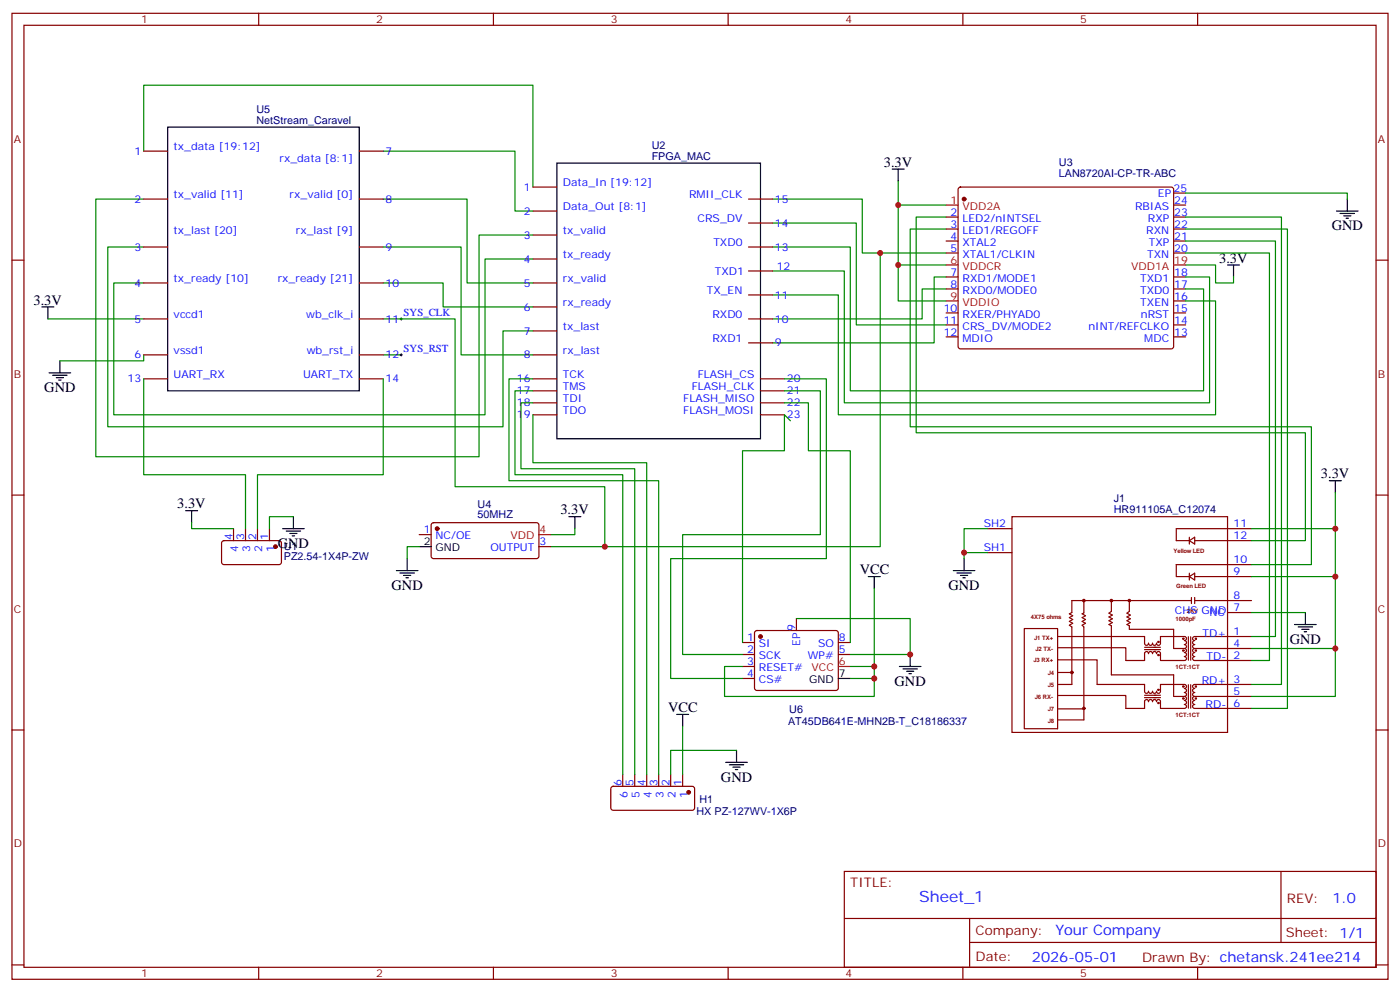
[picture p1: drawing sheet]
<svg xmlns="http://www.w3.org/2000/svg" width="412mm" height="292mm" viewBox="0 0 412 292" stroke-linecap="round" stroke-linejoin="round" font-family="sans-serif">
<g fill="none" stroke="#870000" stroke-width=".35">
<path d="M3.5 3.9h405.4v284.4h-405.4zM7.1 7.4h398.2v277.3h-398.2zM76.2 3.9v3.5M145.3 3.9v3.5M214.5 3.9v3.5M283.6 3.9v3.5M352.8 3.9v3.5M42.3 44.5h7.1M42.3 58.6h7.1M105.8 44.5h7.1M105.8 58.6h7.1M157 55.1h7"/>
<path d="M220.5 58.6h7M282.5 55.3l.4-.2h62.1l.5 .2 .2 .5v46.5l-.7 .4-62.3-.1-.5-.6v-46.2zM345.7 56.8h3.5M3.5 76.6h3.6M42.3 72.7h7.1M105.8 72.7h7.1M157 62.1h7M157 69.2h7M157 76.2h7M220.5 72.7h7M220.5 65.7h7M220.5 79.8h7"/>
<path d="M278.7 63.9h3.5M278.7 67.4h3.5M278.7 70.9h3.5M278.7 74.5h3.5M345.7 63.9h3.5M345.7 67.4h3.5M345.7 70.9h3.5M345.7 74.5h3.5M345.7 60.4h3.5M405.3 76.6h3.6M42.3 83.3h7.1M42.3 93.9h7.1"/>
<path d="M105.8 83.3h7.1M105.8 93.9h7.1M157 83.3h7M157 90.3h7M157 97.4h7M220.5 93.9h7M220.5 86.8h7M278.7 81.5h3.5M278.7 85.1h3.5M278.7 92.1h3.5M278.7 95.6h3.5M278.7 99.2h3.5"/>
<path d="M345.7 81.5h3.5M345.7 85.1h3.5M345.7 92.1h3.5M345.7 95.6h3.5M345.7 99.2h3.5M345.7 88.6h3.5M42.3 104.5h7.1M42.3 111.5h7.1M105.8 104.5h7.1M105.8 111.5h7.1M157 104.5h7M157 111.5h7"/>
<path d="M157 115h7M157 118.6h7M220.5 100.9h7M224 111.5h7.1M224 115h7.1M224 118.6h7.1M157 122.1h7M224 122.1h7.1M3.5 145.7h3.6M65.5 159.3l.5-.2 16.5 .1 .4 .6-.1 6-.6 .4-16.5-.1-.4-.6v-5.7zM68.8 155.6v3.5M72.3 155.6v3.5"/>
<path d="M75.8 155.6v3.5M79.4 155.6v3.5M123.5 157.4h3.5M127.2 154.1l.5-.3 30.6 .1 .4 .7v9.4l-.7 .4h-30.6l-.4-.7v-9.1zM291 155.6h7.1M298.1 152.1h63.5v63.5h-63.5zM350.3 159.1l1.6-1v2zM350.3 158.1v2M351.9 159.1h16.8M368.7 155.6h-22.2v3.5h3.8M405.3 145.7h3.6M158.7 160.9h3.6"/>
<path d="M291 162.7h7.1M319.3 176.8v3.6l-.5 .3 1 .5-1 .6 1 .5-1 .6 1 .6-1 .5 .5 .5v27.4h-7.8M327.4 176.8v3.2l-.7 .5 1 .5-1 .6 1 .5-1 .6 1 .6-1 .5 .7 .4v14.4h18.3v6.4M332.7 176.8v3.2l-.7 .5 .9 .5-.9 .6 .9 .5-.9 .6 .9 .6-.9 .5 .7 .4v1h13v5.7h3.2M350.3 169.7l1.6-1v2zM350.3 168.7v2M351 176.8h-35.3v3.5l-.7 .4 1 .5-1 .6 1 .5-1 .6 1 .6-1 .5 .7 .5v17h-4.2M351 175.9v1.8M351.9 176.8h16.8M351.9 175.9v1.8M351.9 169.7h16.8M368.7 166.2h-22.2v3.5h3.8"/>
<path d="M218.7 189.1h3.5M218.7 192.7h3.5M218.7 196.2h3.5M218.7 199.7h3.5M222.5 185.8l.5-.2h23.2l.5 .2 .2 .5v16.5l-.7 .4h-23.5l-.5-.7v-16.2zM234.6 182.1v3.5M246.9 189.1h3.6M246.9 192.7h3.6M301.7 185h9.8v29.5h-9.8zM311.5 197.9h4.2M311.5 187.4l25.6-.1 .1 2.1a.58 .58 0 0 0 .5 .6 .58 .58 0 0 0 .6-.7 .59 .59 0 0 0 .6 .7 .59 .59 0 0 0 .6-.7 .59 .59 0 0 0 .6 .7 .59 .59 0 0 0 .6-.7 .58 .58 0 0 0 .6 .7 .58 .58 0 0 0 .5-.7v-1.9h7.1a.59 .59 0 0 1 .6 .6 .59 .59 0 0 1-.6 .5 .59 .59 0 0 1 .6 .6 .59 .59 0 0 1-.6 .6 .58 .58 0 0 1 .6 .6 .58 .58 0 0 1-.6 .6M311.5 190.7h20.1v3.7h5.6v-2a.58 .58 0 0 1 .5-.6 .58 .58 0 0 1 .6 .6 .59 .59 0 0 1 .6-.6 .59 .59 0 0 1 .6 .6 .59 .59 0 0 1 .6-.6 .59 .59 0 0 1 .6 .6 .58 .58 0 0 1 .6-.6 .58 .58 0 0 1 .5 .6v2h7.1a.58 .58 0 0 0 .6-.6 .58 .58 0 0 0-.6-.5 .59 .59 0 0 0 .6-.6 .59 .59 0 0 0-.6-.6 .59 .59 0 0 0 .6-.6 .59 .59 0 0 0-.6-.6"/>
<path d="M311.5 194.2h11.7v7.3h14v2a.58 .58 0 0 0 .5 .6 .58 .58 0 0 0 .6-.6 .59 .59 0 0 0 .6 .6 .59 .59 0 0 0 .6-.6 .59 .59 0 0 0 .6 .6 .59 .59 0 0 0 .6-.6 .58 .58 0 0 0 .6 .6 .58 .58 0 0 0 .5-.6v-2h7.1a.59 .59 0 0 1 .6 .6 .59 .59 0 0 1-.6 .6 .59 .59 0 0 1 .6 .5 .59 .59 0 0 1-.6 .6 .58 .58 0 0 1 .6 .6 .58 .58 0 0 1-.6 .6M337.2 190.5h4.6M337.2 191.2h4.6M350.1 187.4v6.9M350.7 187.4v6.9M351.9 190.9h16.8M351.9 190.9a.59 .59 0 0 0-.6 .6 .59 .59 0 0 0 .6 .6 .59 .59 0 0 0-.6 .6 .59 .59 0 0 0 .6 .6 .58 .58 0 0 0-.6 .5 .58 .58 0 0 0 .6 .6h16.8M361.6 180.3h7.1M368.7 187.4h-16.8a.59 .59 0 0 0-.6 .6 .59 .59 0 0 0 .6 .5 .59 .59 0 0 0-.6 .6 .59 .59 0 0 0 .6 .6 .58 .58 0 0 0-.6 .6 .58 .58 0 0 0 .6 .6M3.5 214.9h3.6M311.5 204.7h20.1v3.8h5.6v-2a.58 .58 0 0 1 .5-.6 .58 .58 0 0 1 .6 .6 .59 .59 0 0 1 .6-.6 .59 .59 0 0 1 .6 .6 .59 .59 0 0 1 .6-.6 .59 .59 0 0 1 .6 .6 .58 .58 0 0 1 .6-.6 .58 .58 0 0 1 .5 .6v2h7.1a.58 .58 0 0 0 .6-.6 .58 .58 0 0 0-.6-.5 .59 .59 0 0 0 .6-.6 .59 .59 0 0 0-.6-.6 .59 .59 0 0 0 .6-.6 .59 .59 0 0 0-.6-.6M311.5 208.7h7.8"/>
<path d="M337.2 204.6h4.6M337.2 205.3h4.6M345.7 205h3.2M350.1 201.5v7M350.7 201.5v7M351.9 205h16.8M351.9 205a.59 .59 0 0 0-.6 .6 .59 .59 0 0 0 .6 .6 .59 .59 0 0 0-.6 .6 .59 .59 0 0 0 .6 .6 .58 .58 0 0 0-.6 .5 .58 .58 0 0 0 .6 .6h16.8M368.7 201.5h-16.8a.59 .59 0 0 0-.6 .6 .59 .59 0 0 0 .6 .6 .59 .59 0 0 0-.6 .5 .59 .59 0 0 0 .6 .6 .58 .58 0 0 0-.6 .6 .58 .58 0 0 0 .6 .6M405.3 214.9h3.6M180.2 231.7l.4-.2h23.6l.4 .7-.1 5.9-.6 .4-23.6-.1-.4-.6v-5.6zM183.4 227.9v3.6M187 227.9v3.6"/>
<path d="M190.5 227.9v3.6M194 227.9v3.6M197.6 227.9v3.6M201.1 227.9v3.6M248.7 256.5h156.6v28.2h-156.6zM377.3 256.5v20.9M248.7 270.4h156.5M285.6 277.4h119.6M285.6 270.4v14.1M3.5 284h3.6M76.2 284.7v3.6M145.3 284.7v3.6"/>
<path d="M214.5 284.7v3.6M283.6 284.7v3.6M352.8 284.7v3.6M405.3 284h3.6"/>
</g>
<g fill="#870000" stroke="#870000" stroke-width=".35">
<circle cx="284" cy="58.6" r=".53"/>
<circle cx="319.3" cy="208.5" r=".35"/>
<circle cx="315.7" cy="197.9" r=".35"/>
<circle cx="327.4" cy="176.8" r=".35"/>
<circle cx="319.3" cy="176.8" r=".35"/>
<circle cx="348.5" cy="205.6" r=".18"/>
<circle cx="352.2" cy="205.6" r=".18"/>
<circle cx="352.2" cy="202.1" r=".18"/>
<circle cx="348.5" cy="202.1" r=".18"/>
<circle cx="352.2" cy="191.5" r=".18"/>
<circle cx="352.2" cy="188" r=".18"/>
<circle cx="348.5" cy="191.5" r=".18"/>
<circle cx="348.5" cy="188" r=".18"/>
<circle cx="341.2" cy="206.9" r=".18"/>
<circle cx="341.2" cy="203.1" r=".18"/>
<circle cx="341.2" cy="192.8" r=".18"/>
<circle cx="341.2" cy="188.9" r=".18"/>
<circle cx="332.7" cy="176.8" r=".35"/>
<circle cx="128.8" cy="155.6" r=".53"/>
<circle cx="81.1" cy="160.9" r=".53"/>
<circle cx="202.8" cy="233.2" r=".53"/>
<circle cx="224" cy="187.4" r=".53"/>
</g>
<path d="M278.7 60.4h3.5M278.7 78h3.5M345.7 78h3.5M278.7 88.6h3.5M158.7 157.4h3.6M246.9 196.2h3.6" fill="none" stroke="#f00" stroke-width=".35"/>
<g fill="none" stroke="#008700" stroke-width=".35">
<path d="M42.3 44.5v-19.4h114.7v30M42.3 58.6h-14.1v75.8h112.9v-65.2h15.9M112.9 44.5h38.8v17.6h5.3M112.9 58.6h24.7v24.7h19.4M227.5 58.6h26.5v15.9h24.7M264.6 53.3v35.3h14.1M349.2 56.8h47.7v1.8M42.3 72.7h-10.6v52.9h116.5v-28.2h8.8M112.9 72.7h22.9v31.8h21.2M157 76.2h-14.1v45.9h-109.4v-38.8h8.8M227.5 79.8h21.2v38.8h107.6v-37.1h-7.1M227.5 72.7h23v42.3h104v-29.9h-5.3"/>
<path d="M227.5 65.7h24.7v29.9h26.5M259.3 74.5v86.4h-81.1M264.6 78h14.1M264.6 60.4h14.1M278.7 67.4h-10.6v58.2h118.2v40.6h-17.6M278.7 63.9h-8.8v63.5h114.6v31.7h-15.8M349.2 78h8.9v5.3h5.3v-1.8M349.2 70.9h26.5v116.5h-7M349.2 74.5h24.7v119.9h-5.2M349.2 63.9h28.3v137.6h-8.8M349.2 67.4h30v141.1h-10.5M14.1 93.9h28.2"/>
<path d="M112.9 83.3h17.6v7h26.5M112.9 93.9h21.2v49.4h44.1v17.6h-15.9M227.5 86.8h19.4v35.3h111.2v-33.5h-8.9M278.7 81.5h-3.5v19.4h-47.7M278.7 85.1h-7.1v8.8h-44.1M42.3 104.5v1.7h-24.7M42.3 111.5v28.2h30v15.9M112.9 111.5v28.2h-37.1v15.9M112.9 104.5h5.3M157 111.5h-7.1v30h44.1v86.4M157 115h-5.3v24.7h31.7v88.2M157 118.6h-3.5v19.4h33.5v89.9"/>
<path d="M231.1 111.5h12.3v52.9h-45.8v35.3h21.1M231.1 115h10.6v42.4h-40.6v35.3h17.6M231.1 118.6h7v14.1h12.4v56.4M157 122.1v14.1h33.5v91.7M232.8 123.9l-1.7-1.8v10.6h-12.4v56.4M56.4 153.8v1.8h12.4M86.4 152.1h-7v3.5M169.3 155.6v1.8h-7M291 155.6h-7v7.1M368.7 155.6h24.6M393.3 145v45.9h-24.6M123.5 160.9h-3.6v3.5"/>
<path d="M257.5 173.2v26.5h-7M291 162.7h-7v1.7M368.7 169.7h24.6M218.7 196.2h-5.3v8.8h44.1v-5.3M234.6 182.1h33.5v10.6h-17.6M250.5 196.2h7M368.7 180.3h15.8M393.3 190.9v14.1h-24.6M201.1 213.8v14.1M217 220.9h-19.4v7"/>
</g>
<g fill="none" stroke="#000" stroke-width=".35">
<path d="M49.4 37.4h56.4v77.6h-56.4zM164 48h60v81.2h-60zM262.8 49.8h3.5M264.6 49.8v3.5M396.9 58.6v3.5M361.6 78h3.5M363.4 78v3.5M393.7 62.1h6.3M394.8 62.8h4.2M395.8 63.5h2.1M396.5 64.2h.7M12.3 90.3h3.6"/>
<path d="M14.1 90.3v3.6M14.5 109.7h6.3M15.5 110.5h4.3M16.6 111.2h2.1M17.3 111.9h.7M17.6 106.2v3.5M54.7 150.3h3.5M56.4 150.3v3.5M83.3 155.6h6.3M84.3 156.3h4.2M85.4 157h2.1M86.1 157.7h.7"/>
<path d="M86.4 152.1v3.5M167.6 152.1h3.5M169.3 152.1v3.5M391.6 141.5h3.5M393.3 141.5v3.5M116.8 168h6.3M117.8 168.7h4.3M118.9 169.4h2.1M119.6 170.1h.7M119.9 164.4v3.6M123.5 160.9h3.5M255.8 169.7h3.5"/>
<path d="M257.5 169.7v3.5M280.8 168h6.4M281.9 168.7h4.2M282.9 169.4h2.1M283.6 170.1h.7M284 164.4v3.6M246.9 199.7h3.6M264.9 196.2h6.4M266 196.9h4.2M267.1 197.6h2.1M267.8 198.3h.7M268.1 192.7v3.5"/>
<path d="M381.4 183.8h6.3M382.4 184.5h4.2M383.5 185.2h2.1M384.2 185.9h.7M384.5 180.3v3.5M199.3 210.3h3.5M201.1 210.3v3.5M213.8 224.4h6.3M214.8 225.1h4.3M215.9 225.8h2.1M216.6 226.5h.7M217 220.9v3.5"/>
</g>
<path d="M117.8 93.9h.7M118.2 93.5v.7M117.8 104.5h.7M118.2 104.1v.7" fill="none" stroke="#000" stroke-width=".29"/>
<g fill="#c00">
<circle cx="264.6" cy="78" r=".88"/>
<circle cx="264.6" cy="60.4" r=".88"/>
<circle cx="393.3" cy="190.9" r=".88"/>
<circle cx="284" cy="162.7" r=".88"/>
<circle cx="393.3" cy="169.7" r=".88"/>
<circle cx="393.3" cy="155.6" r=".88"/>
<circle cx="259.3" cy="74.5" r=".88"/>
<circle cx="178.2" cy="160.9" r=".88"/>
<circle cx="268.1" cy="192.7" r=".88"/>
<circle cx="257.5" cy="196.2" r=".88"/>
<circle cx="257.5" cy="199.7" r=".88"/>
</g>
<text font-size="4.6" fill="#00f" x="270.8" y="265.5">Sheet_1</text>
<g font-size="4.2">
<text x="260.3" y="49.1">3.3V</text>
<text x="392.3" y="67.8">GND</text>
<text x="359.1" y="77.3">3.3V</text>
<text x="9.9" y="89.6">3.3V</text>
<text x="13.1" y="115.4">GND</text>
<text x="389.1" y="140.8">3.3V</text>
<text x="52.2" y="149.6">3.3V</text>
<text x="165.1" y="151.4">3.3V</text>
<text x="81.8" y="161.3">GND</text>
<text x="115.4" y="173.6">GND</text>
<text x="253.3" y="169">VCC</text>
<text x="279.4" y="173.6">GND</text>
<text x="379.9" y="189.5">GND</text>
<text x="263.5" y="201.8">GND</text>
<text x="196.8" y="209.6">VCC</text>
<text x="212.4" y="230">GND</text>
</g>
<g font-size="4.2" fill="#00f">
<text x="392.5" y="265.8">1.0</text>
<text x="310.9" y="275.3">Your Company</text>
<text x="304" y="283.1">2026-05-01</text>
</g>
<g font-size="3.9" fill="#800">
<text x="250.5" y="261.1">TITLE:</text>
<text x="379.1" y="265.8">REV:</text>
<text x="287.4" y="275.3">Company:</text>
<text x="378.7" y="275.9">Sheet: 1/1</text>
<text x="287.4" y="283">Date:</text>
<text x="336.4" y="283.1">Drawn By: chetansk.241ee214</text>
</g>
<g font-size="3.2" fill="#800">
<text x="41.6" y="6.9">1</text>
<text x="110.8" y="6.9">2</text>
<text x="179.9" y="6.9">3</text>
<text x="249.1" y="6.9">4</text>
<text x="318.2" y="6.9">5</text>
<text x="4.1" y="42">A</text>
<text x="405.9" y="42">A</text>
<text x="4.1" y="111.2">B</text>
<text x="405.9" y="111.2">B</text>
<text x="4.1" y="180.3">C</text>
<text x="405.9" y="180.3">C</text>
<text x="4.1" y="249.4">D</text>
<text x="405.9" y="249.4">D</text>
<text x="41.6" y="287.7">1</text>
<text x="110.8" y="287.7">2</text>
<text x="179.9" y="287.7">3</text>
<text x="249.1" y="287.7">4</text>
<text x="318.2" y="287.7">5</text>
</g>
<g font-size="3.2" fill="#000080">
<text x="75.6" y="33.2">U5</text>
<text x="75.6" y="36.4">NetStream_Caravel</text>
<text x="192" y="47">FPGA_MAC</text>
<text x="192" y="43.7">U2</text>
<text x="311.9" y="52">LAN8720AI-CP-TR-ABC</text>
<text x="311.9" y="48.8">U3</text>
<text x="140.7" y="149.5">U4</text>
<text x="328.1" y="147.8">J1</text>
<text x="140.7" y="152.6">50MHZ</text>
<text x="328.1" y="151">HR911105A_C12074</text>
<text x="83.6" y="161.8">U1</text>
<text x="83.6" y="164.9">PZ2.54-1X4P-ZW</text>
<text x="232.5" y="209.7">U6</text>
<text x="232.2" y="213.3">AT45DB641E-MHN2B-T_C18186337</text>
<text x="205.2" y="239.8">HX PZ-127WV-1X6P</text>
<text x="206" y="236.3">H1</text>
</g>
<g font-size="3.2" fill="#00f">
<text x="39.6" y="45.5">1</text>
<text x="51.2" y="44.1">tx_data [19:12]</text>
<text x="82.3" y="47.7">rx_data [8:1]</text>
<text x="113.6" y="45.5">7</text>
<text x="39.6" y="59.7">2</text>
<text x="51.2" y="58.2">tx_valid [11]</text>
<text x="85.3" y="58.2">rx_valid [0]</text>
<text x="113.6" y="59.7">8</text>
<text x="154.3" y="56.1">1</text>
<text x="165.8" y="54.7">Data_In [19:12]</text>
<text x="203" y="58.2">RMII_CLK</text>
<text x="228.2" y="59.7">15</text>
<text x="341.1" y="57.9">EP</text>
<text x="345.7" y="56.5">25</text>
<text x="154.3" y="63.2">2</text>
<text x="165.8" y="61.8">Data_Out [8:1]</text>
<text x="205.5" y="65.3">CRS_DV</text>
<text x="280" y="63.5">2</text>
<text x="283.5" y="65.3">LED2/nINTSEL</text>
<text x="334.4" y="61.8">RBIAS</text>
<text x="338.1" y="65.3">RXP</text>
<text x="345.9" y="63.5">23</text>
<text x="345.9" y="60">24</text>
<text x="51.2" y="68.8">tx_last [20]</text>
<text x="87.1" y="68.8">rx_last [9]</text>
<text x="154.3" y="70.2">3</text>
<text x="165.8" y="68.8">tx_valid</text>
<text x="228.2" y="66.7">14</text>
<text x="280" y="67.1">3</text>
<text x="280" y="70.6">4</text>
<text x="283.5" y="68.8">LED1/REGOFF</text>
<text x="337.7" y="68.8">RXN</text>
<text x="345.9" y="70.6">21</text>
<text x="345.9" y="67.1">22</text>
<text x="39.6" y="73.8">3</text>
<text x="113.6" y="73.8">9</text>
<text x="154.3" y="77.3">4</text>
<text x="165.8" y="75.9">tx_ready</text>
<text x="210.1" y="72.4">TXD0</text>
<text x="228.2" y="73.8">13</text>
<text x="280" y="74.1">5</text>
<text x="283.5" y="72.4">XTAL2</text>
<text x="283.5" y="75.9">XTAL1/CLKIN</text>
<text x="337.9" y="75.9">TXN</text>
<text x="338.4" y="72.4">TXP</text>
<text x="345.9" y="74.1">20</text>
<text x="51.2" y="82.9">tx_ready [10]</text>
<text x="81.8" y="82.9">rx_ready [21]</text>
<text x="165.8" y="82.9">rx_valid</text>
<text x="210.6" y="80.8">TXD1</text>
<text x="228.8" y="79.4">12</text>
<text x="280" y="81.2">7</text>
<text x="283.5" y="82.9">RXD1/MODE1</text>
<text x="335.8" y="82.9">TXD1</text>
<text x="345.9" y="81.2">18</text>
<text x="39.6" y="84.3">4</text>
<text x="113.6" y="84.3">10</text>
<text x="154.3" y="84.3">5</text>
<text x="165.8" y="90">rx_ready</text>
<text x="208.2" y="86.5">TX_EN</text>
<text x="228.2" y="87.9">11</text>
<text x="280" y="84.7">8</text>
<text x="283.5" y="86.5">RXD0/MODE0</text>
<text x="335.8" y="86.5">TXD0</text>
<text x="335.9" y="90">TXEN</text>
<text x="345.9" y="88.2">16</text>
<text x="345.9" y="84.7">17</text>
<text x="39.6" y="94.9">5</text>
<text x="51.2" y="93.5">vccd1</text>
<text x="90.2" y="93.5">wb_clk_i</text>
<text x="113.6" y="94.9">11</text>
<text x="118.9" y="93">SYS_CLK</text>
<text x="154.3" y="91.4">6</text>
<text x="209.9" y="93.5">RXD0</text>
<text x="228.2" y="94.9">10</text>
<text x="278" y="91.8">10</text>
<text x="278" y="95.3">11</text>
<text x="283.5" y="93.5">RXER/PHYAD0</text>
<text x="336.1" y="93.5">nRST</text>
<text x="345.9" y="95.3">14</text>
<text x="345.9" y="91.8">15</text>
<text x="154.3" y="98.5">7</text>
<text x="165.8" y="97">tx_last</text>
<text x="209.9" y="100.6">RXD1</text>
<text x="228.2" y="102">9</text>
<text x="278" y="98.8">12</text>
<text x="283.5" y="97">CRS_DV/MODE2</text>
<text x="283.5" y="100.6">MDIO</text>
<text x="320.6" y="97">nINT/REFCLKO</text>
<text x="337.1" y="100.6">MDC</text>
<text x="345.9" y="98.8">13</text>
<text x="39.6" y="105.5">6</text>
<text x="51.2" y="104.1">vssd1</text>
<text x="90.3" y="104.1">wb_rst_i</text>
<text x="113.6" y="105.5">12</text>
<text x="118.9" y="103.6">SYS_RST</text>
<text x="154.3" y="105.5">8</text>
<text x="165.8" y="104.1">rx_last</text>
<text x="37.6" y="112.6">13</text>
<text x="51.2" y="111.2">UART_RX</text>
<text x="89.3" y="111.2">UART_TX</text>
<text x="113.6" y="112.6">14</text>
<text x="152.2" y="112.6">16</text>
<text x="165.8" y="111.2">TCK</text>
<text x="205.5" y="111.2">FLASH_CS</text>
<text x="231.8" y="112.6">20</text>
<text x="152.2" y="116.1">17</text>
<text x="152.2" y="119.6">18</text>
<text x="165.8" y="114.7">TMS</text>
<text x="165.8" y="118.2">TDI</text>
<text x="201.2" y="118.2">FLASH_MISO</text>
<text x="203.7" y="114.7">FLASH_CLK</text>
<text x="231.8" y="116.1">21</text>
<text x="231.8" y="119.6">22</text>
<text x="152.2" y="123.2">19</text>
<text x="165.8" y="121.7">TDO</text>
<text x="201.2" y="121.7">FLASH_MOSI</text>
<text x="231.8" y="123.2">23</text>
<text x="289.8" y="155.3">SH2</text>
<text x="363.4" y="155.3">11</text>
<text x="68.4" y="159" transform="rotate(-90 68.4 159)">4</text>
<text x="72" y="159" transform="rotate(-90 72 159)">3</text>
<text x="75.5" y="159" transform="rotate(-90 75.5 159)">2</text>
<text x="79" y="159" transform="rotate(-90 79 159)">1</text>
<text x="124.8" y="157">1</text>
<text x="128.3" y="158.8">NC/OE</text>
<text x="158.9" y="160.5">3</text>
<text x="363.4" y="158.8">12</text>
<text x="70.2" y="162.5" transform="rotate(-90 70.2 162.5)">4</text>
<text x="73.7" y="162.5" transform="rotate(-90 73.7 162.5)">3</text>
<text x="77.3" y="162.5" transform="rotate(-90 77.3 162.5)">2</text>
<text x="80.8" y="162.5" transform="rotate(-90 80.8 162.5)">1</text>
<text x="144.5" y="162.3">OUTPUT</text>
<text x="289.8" y="162.3">SH1</text>
<text x="363.4" y="165.8">10</text>
<text x="363.4" y="169.4">9</text>
<text x="363.4" y="180">7</text>
<text x="363.4" y="176.4">8</text>
<text x="234.2" y="185.6" transform="rotate(-90 234.2 185.6)">9</text>
<text x="346.1" y="180.7">CHS GND</text>
<text x="356.3" y="181.4">NC</text>
<text x="220.1" y="188.8">1</text>
<text x="223.6" y="190.5">SI</text>
<text x="235.7" y="190.2" transform="rotate(-90 235.7 190.2)">EP</text>
<text x="241" y="190.5">SO</text>
<text x="247.1" y="188.8">8</text>
<text x="354.2" y="187.4">TD+</text>
<text x="363.4" y="187">1</text>
<text x="363.4" y="190.5">4</text>
<text x="220.1" y="192.3">2</text>
<text x="220.1" y="195.8">3</text>
<text x="223.6" y="194.1">SCK</text>
<text x="223.6" y="197.6">RESET#</text>
<text x="238" y="194.1">WP#</text>
<text x="247.1" y="192.3">5</text>
<text x="355.4" y="194.4">TD-</text>
<text x="363.4" y="194.1">2</text>
<text x="220.1" y="199.4">4</text>
<text x="223.6" y="201.1">CS#</text>
<text x="354" y="201.5">RD+</text>
<text x="363.4" y="201.1">3</text>
<text x="355.2" y="208.5">RD-</text>
<text x="363.4" y="208.2">6</text>
<text x="363.4" y="204.6">5</text>
<text x="183.1" y="231.3" transform="rotate(-90 183.1 231.3)">6</text>
<text x="186.6" y="231.3" transform="rotate(-90 186.6 231.3)">5</text>
<text x="190.1" y="231.3" transform="rotate(-90 190.1 231.3)">4</text>
<text x="193.7" y="231.3" transform="rotate(-90 193.7 231.3)">3</text>
<text x="197.2" y="231.3" transform="rotate(-90 197.2 231.3)">2</text>
<text x="200.7" y="231.3" transform="rotate(-90 200.7 231.3)">1</text>
<text x="184.9" y="234.8" transform="rotate(-90 184.9 234.8)">6</text>
<text x="188.4" y="234.8" transform="rotate(-90 188.4 234.8)">5</text>
<text x="191.9" y="234.8" transform="rotate(-90 191.9 234.8)">4</text>
<text x="195.4" y="234.8" transform="rotate(-90 195.4 234.8)">3</text>
<text x="199" y="234.8" transform="rotate(-90 199 234.8)">2</text>
<text x="202.5" y="234.8" transform="rotate(-90 202.5 234.8)">1</text>
</g>
<g font-size="3.2" fill="#f00">
<text x="280" y="60">1</text>
<text x="283.5" y="61.8">VDD2A</text>
<text x="280" y="77.6">6</text>
<text x="345.9" y="77.6">19</text>
<text x="283.5" y="79.4">VDDCR</text>
<text x="333.2" y="79.4">VDD1A</text>
<text x="280" y="88.2">9</text>
<text x="283.5" y="90">VDDIO</text>
<text x="150.4" y="158.8">VDD</text>
<text x="158.9" y="157">4</text>
<text x="239" y="197.6">VCC</text>
<text x="247.1" y="195.8">6</text>
</g>
<g font-size="3.2">
<text x="124.8" y="160.5">2</text>
<text x="128.3" y="162.3">GND</text>
<text x="238.4" y="201.1">GND</text>
<text x="247.1" y="199.4">7</text>
</g>
<g font-size="1.8" fill="#800">
<text x="345.7" y="162.8">Yellow LED</text>
<text x="346.5" y="173.1">Green LED</text>
<text x="303.6" y="182.2">4X75 ohms</text>
<text x="346.3" y="182.9">1000pF</text>
<text x="349.6" y="180.5">2KV</text>
<text x="304.7" y="188.5">J1 TX+</text>
<text x="305.1" y="191.7">J2 TX-</text>
<text x="304.5" y="194.9">J3 RX+</text>
<text x="346.3" y="197">1CT:1CT</text>
<text x="308.6" y="202.3">J5</text>
<text x="308.6" y="198.7">J4</text>
<text x="304.8" y="205.8">J6 RX-</text>
<text x="308.6" y="209.3">J7</text>
<text x="308.6" y="212.9">J8</text>
<text x="346.3" y="211.1">1CT:1CT</text>
</g>
</svg>
